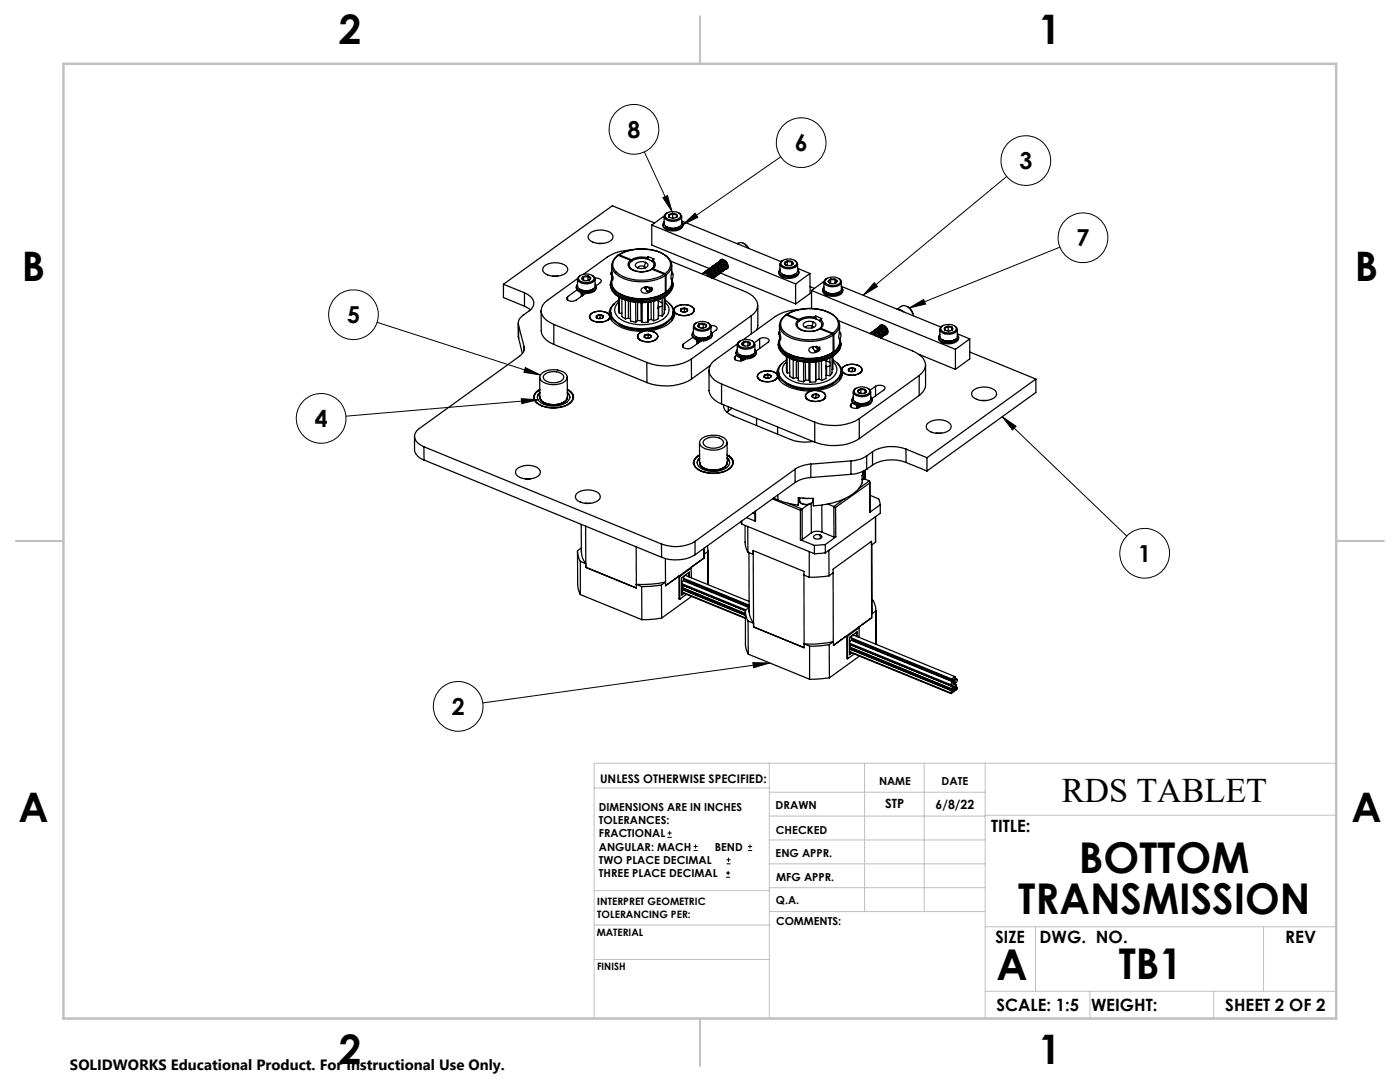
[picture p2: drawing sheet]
<svg xmlns="http://www.w3.org/2000/svg" width="279mm" height="216mm" viewBox="0 0 279 216" stroke-linecap="round" stroke-linejoin="round" font-family="sans-serif">
<g fill="none" stroke="#000" stroke-width=".2">
<path d="M128.6 30.3l5.5 11.9M132.3 39.4l.9-.4 .9 3.2zM155.8 31.3l-19.5 13.5M200.9 35.2l-28.6 23.7M136.3 44.8l2.4-2.3 .6 .9zM174.5 56.4l.6 .8-2.8 1.7zM211.5 49.3l-30 12.2M75.2 64.3l32.6 10.5M104 79.6l3.4 .2-3.3 .7zM104.8 73.3l3 1.5-3.2-.5zM107.4 79.8l-38.4 3.2M181.5 61.5l2.8-1.7 .4 .9z"/>
<path d="M200 83.1l2.8 2-.7 .7zM200 83.1l24.9 23.9M150.2 132.2l3.4 .1-3.2 .9zM153.6 132.3l-57.3 8M133.2 167.1h.9M133.2 166.2h.9M133.6 165.8v.9M138.4 169.7h.8M138.4 168.9h.8M138.8 168.5v.8M144.9 175h.8M144.9 174.2h.8"/>
<path d="M145 172.4h.8M145 171.6h.8M145.3 173.8v.8M145.4 171.1v.9M149.3 169.7h.8M149.3 168.9h.8M149.7 168.5v.8"/>
<circle cx="126.5" cy="25.8" r="5"/>
<circle cx="159.9" cy="28.5" r="5"/>
<circle cx="204.7" cy="32" r="5"/>
<circle cx="216.1" cy="47.5" r="5"/>
<circle cx="70.5" cy="62.8" r="5"/>
<circle cx="64.1" cy="83.5" r="5"/>
<circle cx="228.4" cy="110.4" r="5"/>
<circle cx="91.4" cy="140.9" r="5"/>
</g>
<g fill="none" stroke="#c0c0c0" stroke-width=".2">
<path d="M118.6 157.2h34.9M153.5 152.3v50.9M153.5 158.1h43.1M172.5 152.3v29.6M184.4 152.3v29.6M196.6 152.3v50.9M266.7 152.3h-148.1v50.9M118.6 177.7h35M153.5 167.6h43.1M153.5 162.8h43.1M153.5 172.4h43.1M153.5 177.1h43.1"/>
<path d="M196.6 162.7h70.1M118.6 191.5h34.9M118.6 184.6h35M153.6 181.9h43M196.6 197.8h70.1M196.6 184.9h70.1M206.7 184.9v12.9M217.5 197.8v5.4M242.2 197.8v5.4M252.2 184.9v12.9"/>
</g>
<path d="M139.7 3.2v9.5M3.1 107.9h9.6M266.7 107.9h9.5M139.7 203.2v9.6" fill="none" stroke="#c0c0c0" stroke-width=".25"/>
<path d="M12.7 12.7h254v190.5h-254z" fill="none" stroke="#c0c0c0" stroke-width=".5"/>
<path d="M200 83.1l2.8 2-.7 .7zM174.5 56.4l.6 .8-2.8 1.7zM181.5 61.5l2.8-1.7 .4 .9zM132.3 39.4l.9-.4 .9 3.2zM136.3 44.8l2.4-2.3 .6 .9zM104.8 73.3l3 1.5-3.2-.5zM104 79.6l3.4 .2-3.3 .7zM150.2 132.2l3.4 .1-3.2 .9z" fill="#000"/>
<g fill="none" stroke="#000" stroke-width=".25">
<path d="M100.5 56.7l4.2 1.7M100.5 56.7v2.7l4.2 1.7M104.7 58.4a2.59 2.59 0 0 1 1.8 2.2l-.1 .5a7 7 0 0 1-2.3 2l-.5 .7-.1 1M104.7 58.4v2.7M108.5 53.2a3.8 3.8 0 0 1 4.5-.1 .98 .98 0 0 1 .3 1 .98 .98 0 0 1-.9 .7 3.7 3.7 0 0 1-3.9-.5l-.2-.4zM110.3 55.1h1M113.3 59.2v.7M115 57.2a1.3 1.3 0 0 0 1.5 1.3 2.13 2.13 0 0 0 2.5-1v-.3M115.1 57.9l-1.8 1.3M115.3 56.7a.87 .87 0 0 0-.2 .9 .87 .87 0 0 0 .8 .5 2.85 2.85 0 0 0 3-.5l.1-.3-.2-.6M115.3 55.6l-6 4.3a2.31 2.31 0 0 0-.3 4l1.5 .8M115.5 55.2a2.19 2.19 0 0 1 3 0l.1 .4a1.99 1.99 0 0 1-3.1 .2l-.1-.3z"/>
<path d="M115.7 57.7a2.44 2.44 0 0 0 2.7 0M116 58.5l.4 .3M116 58.8l.2 .3M116 58.5l.4 .4M116 58.5h.1M116 59.1h.1M116.1 58.8l-.1 .3M116.1 58.6l-.1 .2 .2 .2M116.2 55.6l.3 .3M116.5 55.2l-.3 .2v.2M116.5 55.2l-.3 .4M116.5 55.2v.7"/>
<path d="M116.8 58.6l-1.8 1.3a1.41 1.41 0 0 1-1.9-.3l.2-.4M117.3 55.1l.6 .4M117.3 55.1l-.8 .1M117.3 55.1l-.4 .1h-.4M117.3 55.1v.9M117.6 46.7a3.7 3.7 0 0 1 4.4-.1 .98 .98 0 0 1 .3 1 .98 .98 0 0 1-.8 .7 3.7 3.7 0 0 1-4-.5l-.1-.4zM117.9 55.5a1 1 0 0 1-1.6 .3l-.1-.2M117.9 55.5l-.3 .3M118.2 55l.1 .1a.63 .63 0 0 1 .3 1 2.52 2.52 0 0 1-3.2 0l-.1-.4v-.2l.5-.5M118.7 55.7l.1 1.3a1.66 1.66 0 0 1-2.1 1 1.38 1.38 0 0 1-1.4-.9v-1.4M118.7 55.5h.1a.9 .9 0 0 1 1.2 .7l-1 .8M119.3 48.6h1.1"/>
<path d="M122 54.5l.1-.2-.1 .3M122 54.5v.3M122 54.9h.1M122.1 55.1a3.2 3.2 0 0 0 2.4 3.9 10 10 0 0 0 8.3-.6M122.1 53v1.5a1.73 1.73 0 0 1 .1 1.5l-.1-1.1M122.1 54.3l-.1 .6M122.1 55.8l-.3 .9M122.1 54.5v.4l.2 .3M122.8 58.7a9.3 9.3 0 0 0 10.2 .3M123.4 50.9a2.11 2.11 0 0 0 .1 3.8 9.1 9.1 0 0 0 9.1 0M123.4 50.9h-.1a3 3 0 0 0-1.2 2.3 4.1 4.1 0 0 0 3.2 2.7 9.6 9.6 0 0 0 7.5-.9M123.4 50.9l2.4 1"/>
<path d="M123.4 59.9l-.8 .8M123.4 59.2l.1 2.9 .1 .4M123.5 50.8a9.1 9.1 0 0 1 9.1 .1 2.11 2.11 0 0 1 .2 3.7M123.5 50.8l-.1 .1M123.5 50.8l2.5 1M123.6 50.8a9.6 9.6 0 0 1 9.5 .4 2.16 2.16 0 0 1-.2 3.7M123.6 59.3v3.2M124.1 59.6v3.5l.7 .5M124.8 59.9v3.7M125.6 52.9v.1M125.6 53a1.88 1.88 0 0 0 2 1.2h1.2l1.3-.5M125.8 49.9a9.3 9.3 0 0 0-4.6 1.4l-4.8 3.5"/>
<path d="M125.8 51.9a1.15 1.15 0 0 0-.4 1.3 1.15 1.15 0 0 0 1 .8 4.5 4.5 0 0 0 3.7-.3M125.8 51.9l.2 .3M126 51.8l.2 .3M127 52.5a1.66 1.66 0 0 1 2.3 .3 1.35 1.35 0 0 1-2 .6l-.5-.4zM128 57.7a1.44 1.44 0 0 1 2.1 0 1.22 1.22 0 0 1-2.1 .3zM128.6 53.2l.3 .2M128.6 53.2a1.04 1.04 0 0 0-1.4 .2M128.6 53.2v.4M128.8 57.3v.3M128.8 57.3v.1M128.8 57.6h.1M128.8 57.2v.5"/>
<path d="M128.8 52.4l-.2 .8M128.9 57.3l-.1 .4 .4 .4M129 51.4a4.2 4.2 0 0 0-3 .4M129 51.4l-.1 .3M129.1 58v.1M129.1 58.1l.2 .1zM129.1 58.1h.1M129.2 57.3l.4 .6-.1 .2h-.3M129.3 51.2l1.2 .5-.3 .2M129.3 51.2l-.3 .2M129.3 51.2v.5M129.6 57.3a.45 .45 0 0 1 .3 .7 .45 .45 0 0 1-.7 .1"/>
<path d="M129.7 57.4l.1 .2M129.9 57.9l.1-.4v.5l-.3 .2M130 57.6l-.1 .5M130.1 57.3l.1 .3-.2 .4M130.1 44.9l28.7 11.8M130.1 44.9v4l11.5 4.7M130.1 53.7h-.1a1.01 1.01 0 0 0 .5-1.1 1.01 1.01 0 0 0-.9-.8 3.9 3.9 0 0 0-3.7 .4 .93 .93 0 0 0-.3 1 .93 .93 0 0 0 .7 .7M130.1 53.7l2.5 1M130.2 51.9a1 1 0 0 1 .1 1.7M130.2 51.9l-.1 .3M130.3 53.6l-.2 .1M130.3 53.6l2.5 1"/>
<path d="M130.5 53l-.3 .6M130.6 52.9v.1M130.6 44.5l-8.4-3.4-21.7 15.6M131.4 59.8v3.8l-.9 .4M131.4 59.8v.3M132.2 59.5v.9M132.5 43.2v1.4a1.94 1.94 0 0 0 2.5 .9 1.11 1.11 0 0 0 1-.9v-1.4M132.5 43.1l-2.4 1.8M132.6 54.7l.2 .3M132.6 59.3v3.2l-.4 .5M132.6 58.5a9.3 9.3 0 0 1-8.8 .2M132.7 59.9l.8 .6"/>
<path d="M132.7 59.2l.1 2.6h-.2M132.8 54.6l.1 .3M132.8 55v3.4M132.9 58.3l-.1 .1M132.9 54.9v3.4M133 45.2a2.48 2.48 0 0 0 2.6 0M133 42.5a2.46 2.46 0 0 1 2.7 .2l.2 .3a1.72 1.72 0 0 1-2.3 .9 .84 .84 0 0 1-.8-1.1zM133.1 42.5l-.5 .4-.1 .3a1.94 1.94 0 0 0 2.5 .9 .88 .88 0 0 0 .8-1.3l-.3-.3M133.5 42.9l-.1 .2 .2 .2M133.5 42.9l.1 .4M133.6 43.3l.1 .1M133.8 52.1l14.9 6.1a3.1 3.1 0 0 1 2.5 3.1l-.2 .6-1.1 1.1"/>
<path d="M134.1 53l-.2 2 .1 .7M134.1 56.1v.1a2.42 2.42 0 0 1-1.5 2.5 9.4 9.4 0 0 1-9.7-.4 2.21 2.21 0 0 1-.8-2.2M134.2 42.6l.8 .2M134.2 42.6l-.7 .3M134.2 42.6l.5 .2h.3M134.2 42.6v.9M134.3 54.7l-.2-.4a1.05 1.05 0 0 1-.1 1.4M134.3 56.7l-.2-1a2.43 2.43 0 0 1-1.2 2.6M134.3 56.7a2.94 2.94 0 0 1-1.9 2.7 10.1 10.1 0 0 1-9.4-.5 2.64 2.64 0 0 1-1.2-2.2M134.3 56.7a3.3 3.3 0 0 1-2.4 2.7 9.9 9.9 0 0 1-9.2-.9 2.5 2.5 0 0 1-.9-1.8M135 42.8l.1 .2v.3M135 42.8l.1 .5"/>
<path d="M135 42.8v.5M135.1 43.3a1.37 1.37 0 0 1-1.5 0M135.1 43.3l-.2 .1M136 44.2a.66 .66 0 0 1 0 1.1 2.7 2.7 0 0 1-3.7-.4l.2-.7M136 44.1l19.9 8.1M136.3 44.7a1.51 1.51 0 0 1-1.8 1.4 1.68 1.68 0 0 1-2.2-1.3M140.2 54.6h.7l.6 .6M140.2 54.6l.3-.2h.4a1.53 1.53 0 0 1 .9 1M140.4 54.4v.1M140.6 54.3a1.12 1.12 0 0 1 1.5 1.2M140.6 54.3h.1M140.8 54.1v.1a1.12 1.12 0 0 1 1.4 1.3"/>
<path d="M140.9 54.4a.9 .9 0 0 1 1.1 1M141 54a1.06 1.06 0 0 1 1.2 .3 1.06 1.06 0 0 1 .1 1.2M141.1 54l.1-.1a1.06 1.06 0 0 1 1.2 .3 1.06 1.06 0 0 1 .1 1.2l-.2 .1M141.2 53.8h.1M141.3 53.9a.95 .95 0 0 1 1-.2 .95 .95 0 0 1 .6 .9l-.2 .6M141.5 53.7h-.1M141.5 53.7l.1-.1a1.04 1.04 0 0 1 1.2 .3 1.04 1.04 0 0 1 .1 1.2l-.2 .1M141.7 53.6l.1-.2a1.08 1.08 0 0 1 1.2 .2 1.08 1.08 0 0 1 .3 1.1l-.4 .3M141.7 53.5l-.1 .1M141.9 53.4h.1M142.1 53.2a1.07 1.07 0 0 1 1.1 .4 1.07 1.07 0 0 1 .1 1.2l-.2 .1M142.3 55.5h.1"/>
<path d="M142.3 53.1a1.05 1.05 0 0 1 1.1 .3 1.05 1.05 0 0 1 .1 1.2l-.2 .1M142.5 55.4h.1M142.5 53a.95 .95 0 0 1 1.1-.2 .95 .95 0 0 1 .5 .9v.6l-.3 .1M142.5 52.9v.1a1.05 1.05 0 0 1 1.2 .3 1.05 1.05 0 0 1 0 1.2h-.2M142.7 52.7v.1M142.9 55.1h.1M142.9 52.7l.2-.2a1.04 1.04 0 0 1 1.2 .3 1.04 1.04 0 0 1 .1 1.2l-.2 .1M142.9 52.6a1.06 1.06 0 0 1 1.2 .4 1.06 1.06 0 0 1 .1 1.2M143.1 54.9h.1M143.1 52.5h.1M143.4 52.3h-.1a1.07 1.07 0 0 1 1.2 .4 1.07 1.07 0 0 1 .1 1.2h-.2M143.4 54.8h-.1"/>
<path d="M143.5 52.2l.3-.4a1.22 1.22 0 0 1 1.3 .5 1.22 1.22 0 0 1 0 1.4h-.3a1 1 0 0 0-.1-1.3 1 1 0 0 0-1.3 0M143.5 54.6h.1M143.8 52a1.05 1.05 0 0 1 1.1 .4 1.05 1.05 0 0 1 .1 1.2h-.2M143.8 52h.1M143.8 54.5l15 6.1M144 51.9h.1M144 54.3h.1M144.2 51.7l-.2 .2M144.2 51.8l-.4 .3M144.2 54.2h.1M144.4 54h.1M144.6 53.8v.1"/>
<path d="M144.9 53.7h-.1M145 53.6h.1M145.2 53.4l-.2 .1M147.1 48.6a1.36 1.36 0 0 1 2.1 .6l.2 .4M148.7 48.7l.7 .9M155.6 52.7l.1 1.4a1.28 1.28 0 0 0 1.5 .9l1.1-.1 .5-.2M155.7 53.7a.73 .73 0 0 0 .2 1.2 2.95 2.95 0 0 0 3.4-.3l.1-.3-.2-.6M155.9 52.2a2.19 2.19 0 0 1 3 0l.1 .3a1.93 1.93 0 0 1-2.8 .6l-.4-.6zM156.1 54.7a2.35 2.35 0 0 0 2.7 0M156.2 52l-.1 .1a.69 .69 0 0 0-.3 1 2.54 2.54 0 0 0 3.2-.1l.2-.3-.1-.3-.5-.4M156.6 52.5a.97 .97 0 0 0 1.6 .2l.1-.1M156.6 52.5l.2 .3"/>
<path d="M157.1 52.1l.9 .1M157.1 52.1l-.4 .1-.1 .3M157.1 52.1l-.5 .4M157.1 52.1l.5 .1h.4M157.1 52.1v.9M158 52.2l.3 .2v.2M158 52.2v.7l.3-.3M158 52.2l.3 .4M158.8 56.7v3.9M159.2 52.7v1.4l-.4 .6M159.2 53.6l2.4 1M159.4 54.2a1.02 1.02 0 0 1-.8 1.2 2.87 2.87 0 0 1-3-.5l-.2-.7"/>
<path d="M161.6 57.2l.9 .3M161.6 54.6l.1 4-2.9 2M161.6 54.6l-2.8 2.1M162 58l28.7 11.7M162 58v3.5M164.4 56.3v1.3a1.71 1.71 0 0 0 2.2 1 1.21 1.21 0 0 0 1.3-1v-1.3M164.4 56.2l-2.4 1.8M164.9 55.7a2.23 2.23 0 0 1 2.8 .3 .96 .96 0 0 1-1 .9 2.06 2.06 0 0 1-2.1-.7zM164.9 58.3a2.5 2.5 0 0 0 2.6 0M165 55.6a.74 .74 0 0 0-.4 1.1 2.56 2.56 0 0 0 3.3-.1 .73 .73 0 0 0-.5-1M165.3 56.1a1.04 1.04 0 0 0 1.7 0M165.3 56.1l.3 .4"/>
<path d="M165.8 55.7h.9M165.8 55.7l-.4 .2-.1 .2M165.8 55.7l-.5 .4M165.8 55.7v.9M166.7 55.7l.3 .4M166.7 55.7v.8M167 56.1l-.2 .4M167.9 57.3a.73 .73 0 0 1-.1 1.2 2.69 2.69 0 0 1-3.6-.6l.2-.6M167.9 57.1l19.9 8.2M168.2 57.8v.2a1.67 1.67 0 0 1-2 1.1 2 2 0 0 1-2-.9v-.4M103.4 64.5l.1 3M103.5 64.8l1.1 4.4"/>
<path d="M103.5 64.8v2.7M103.5 67.5l.7 3M104.6 69.2a1.77 1.77 0 0 1-.9 1.9l-20 14.4a1.79 1.79 0 0 0-1 1.7 1.79 1.79 0 0 0 1.2 1.6l.7 .3M104.6 69.2v.7M104.7 61.1l1.2 .7M107.4 78a1.82 1.82 0 0 0-.9 1.4M107.5 77.9v.1M107.7 75.3v4M107.7 77.7a1.59 1.59 0 0 0-1.2 1.4 1.59 1.59 0 0 0 1 1.6 6.3 6.3 0 0 0 6.4-.3 1.55 1.55 0 0 0 .5-1.6 1.55 1.55 0 0 0-1.2-1.1M107.7 78.3a1.18 1.18 0 0 0 .2 2.1 4.7 4.7 0 0 0 5.6-.5 1.1 1.1 0 0 0-.3-1.6l.5 1M107.7 79.2a1.43 1.43 0 0 0 1.4 1.3 4.4 4.4 0 0 0 3.6-.4M107.7 79.3a1.79 1.79 0 0 0 2 1.5 4.2 4.2 0 0 0 3-.6"/>
<path d="M107.7 78.4l-.3 .5-.2 .4M107.7 79.3h.1M108 62v4a3.3 3.3 0 0 0 2.5 2.7M108.2 74.5a4.1 4.1 0 0 1 4.7 .1 1.06 1.06 0 0 1-.6 1.8 3.8 3.8 0 0 1-4.5-.8l-.1-.4zM108.5 74.9a2.97 2.97 0 0 1 3.9 0 .84 .84 0 0 1-.5 1.2 2.9 2.9 0 0 1-3.4-.6l-.1-.3zM110.5 64.7l18.6 7.6M110.5 64.7v4M110.5 68.7l18.6 7.6M113.2 75.2v4M113.2 79.2a2.08 2.08 0 0 1-2.1 1.5 3.3 3.3 0 0 1-3.3-1.1l-.1-.3M113.2 77.8a1.58 1.58 0 0 1 1.1 1.5 1.58 1.58 0 0 1-1.2 1.5 5.9 5.9 0 0 1-6.2-.8 1.52 1.52 0 0 1 .8-2.2M113.2 79.1l-.1 .7-.4 .3"/>
<path d="M113.2 79.2a.91 .91 0 0 1-.5 1M113.4 77.9h.1a1.95 1.95 0 0 1 1 1.4M117.7 63.2a.74 .74 0 0 0 .4 .8M117.9 62.7a2.81 2.81 0 0 1 3.7 .2 .88 .88 0 0 1-.7 1.2 2.91 2.91 0 0 1-3.1-.5l-.1-.6zM119 63.4a1.15 1.15 0 0 0 1.3 0M119 63.4l.2 .1M119.1 63l-.1 .1v.3M119.1 63l-.1 .4M119.1 63v.4M119.8 62.8l.5 .2M119.8 62.8l-.7 .2M119.8 63.5l-.4 .1"/>
<path d="M119.8 63.5h.1M119.8 62.8v.7M120.3 63l.1 .3-.1 .1M120.3 63v.4M121.5 62.7a2.92 2.92 0 0 0-3.8 .2 .9 .9 0 0 0 .7 1.2 3.2 3.2 0 0 0 3.1-.4l.2-.3M121.5 62.7l.1 .2M121.7 63.2l-.1 .4-.4 .3M121.7 63.3v.1M121.7 63.4a5.8 5.8 0 0 0 4.5 2.6l2.2 .1M121.8 62.3l-.2 .6M121.9 62.4l-.1 .8 .3 .7M122.5 60.7a2.41 2.41 0 0 0-1 2"/>
<path d="M123.6 62.5h.5M125.4 63.5l-.6 .1M125.4 63.5l.4 .1M125.4 60v3.5M125.8 60.1v4l1.1 .2M126.9 60.3v4M127.2 67.2l.5 .7M127.2 60.4v3.6M127.2 67.1v.1M127.2 64l-.3 .3M127.2 64h.8M127.5 66.6a2.81 2.81 0 0 1 3.7 .3 .91 .91 0 0 1-.8 1.1 2.97 2.97 0 0 1-3-.4l-.1-.4z"/>
<path d="M127.9 60.4l.1 3.6M128 64l.2 .3M128.2 60.4v3.9M128.4 66.1h.2M128.6 67.3a1.17 1.17 0 0 0 1.2 0M128.6 67.3l.2 .1M128.7 66.9l-.1 .4M128.7 66.9v.4M129.1 72.3v4M129.3 64.3h-1.1M129.3 63.9v-3.6v4M129.3 63.9v.4"/>
<path d="M129.4 66.7l.5 .3M129.4 66.7l-.7 .2M129.4 67.4l-.4 .1M129.4 67.4l.1 .1M129.4 66.7v.7M129.6 66a1.61 1.61 0 0 1 1.7 1.2 2.61 2.61 0 0 1-3.9 .3 .84 .84 0 0 1 .5-1.2l.5-.2M129.6 66h-.1M129.9 67l.1 .1-.2 .2M129.9 67l-.1 .3M129.9 60.2l.1 3.5M130 63.7l-.7 .2M130 63.7l.5 .3"/>
<path d="M130.5 60.1v3.9M131.3 67.1l-.2 .4-.3 .4M131.4 60.1h.1M131.4 60.1l.8 .3M131.4 61.2l-.1 .3M131.4 63h.1M131.4 63h.8M131.4 61.2v1.8M132.2 60.4v.7M132.2 61.1l-.8 .1M132.2 61.1v1.9M132.7 60.3a1.95 1.95 0 0 1-.3 3.3 8.4 8.4 0 0 1-9-.3 1.92 1.92 0 0 1 0-3"/>
<path d="M132.8 64.6a9.8 9.8 0 0 1-9.4 .1M133.6 60.5a2.23 2.23 0 0 1-.5 3.7 9.9 9.9 0 0 1-10.1 0 2.21 2.21 0 0 1-.5-3.5M133.7 60.6l.8 1.1M134.3 62.5v1l-.2 .4M134.3 62.2a2.86 2.86 0 0 1-1.9 2.7 9.8 9.8 0 0 1-9.4-.5 2.42 2.42 0 0 1-1.2-2.2M134.3 62.2l.3 .8M134.5 61.7a2.68 2.68 0 0 1 4-.1 .92 .92 0 0 1-.7 1.2 2.98 2.98 0 0 1-3.1-.5M134.5 61.7v.2M134.5 61.9a.72 .72 0 0 0 .5 .8M134.7 62.3a3.5 3.5 0 0 1-3 3.2l-2.1 .5M134.7 62.3h.1M134.8 61.3a2.81 2.81 0 0 1 3.7 .3 .96 .96 0 0 1-.8 1.2 2.83 2.83 0 0 1-3-.5l-.2-.3z"/>
<path d="M135.9 62a1.07 1.07 0 0 0 1.2 .1M135.9 62l.1 .2M136 61.6l-.2 .3 .1 .1M136 61.6l-.1 .4M136 61.6v.5M136.4 68.7v.7M136.6 61.5l.6 .2M136.6 61.5l-.6 .1M136.6 62.2h-.4M136.6 62.2h.2M136.6 61.5v.7M137.2 61.7l-.1 .4"/>
<path d="M138 71.6a10.3 10.3 0 0 1-8.9 .7M138 71.6v4M138 75.6a10.1 10.1 0 0 1-8.9 .7M138.1 62.6h-.1M138.1 66.7a1.06 1.06 0 0 0 1.2 1.2 2.6 2.6 0 0 0 2.8-.7v-.5M138.3 67.3l-1.9 1.4M138.4 66.1a.78 .78 0 0 0-.2 .8 .78 .78 0 0 0 .6 .6 2.9 2.9 0 0 0 3.3-.6v-.3l-.2-.5M138.5 61.9l-.4 .7M138.8 64.5a2.14 2.14 0 0 1 2.9 .4 1.78 1.78 0 0 1-2.7 .7l-.4-.5zM138.9 64.5h-.1a.67 .67 0 0 0-.3 1 2.57 2.57 0 0 0 3.2 0 .71 .71 0 0 0-.4-1M139.1 67.9h.1M139.1 68.1l.2 .3"/>
<path d="M139.1 68.4v.1M139.2 67.8l.1 .3 .3 .2M139.2 68.5v.1M139.2 67.9l.1 .2 .3 .2M139.2 68.2v.3M139.2 67.9l-.1 .3 .3 .2M139.3 65.1a1.27 1.27 0 0 0 1.5 .2M139.3 65.1l.3 .3M139.5 64.7l-.2 .2v.2M139.5 64.7l-.2 .4M139.5 64.7v.6M139.9 68l-1.8 1.4a1.42 1.42 0 0 1-1.9-.3l.2-.4"/>
<path d="M140.3 64.6l.7 .3M140.3 64.6l-.8 .1M140.3 64.6v.8M141 64.9v.2l-.2 .2M141 64.9l-.2 .4M141.5 67.1a2.54 2.54 0 0 1-2.7 .1M141.5 73.9v4a3.3 3.3 0 0 0 2.5 2.7M141.7 73l-3.7 2.6M141.9 65v-.1a.89 .89 0 0 1 1.2 .8l-1 .8M141.9 65.1v1.4a1.15 1.15 0 0 1-1.5 1 1.61 1.61 0 0 1-2-1v-1.3M144 76.6l18.6 7.6M144 76.6v4"/>
<path d="M146.8 71.1l-.2 .4a1.49 1.49 0 0 0 2.1 .1M146.8 71.1v.7M146.9 70.3a1.05 1.05 0 0 0 1.1 1.2 2.6 2.6 0 0 0 2.8-.7l.1-.5M147 70.9l-.2 .2M147.1 69.7a.79 .79 0 0 0 .4 1.3 2.94 2.94 0 0 0 3.3-.5l.1-.3-.3-.5M147.2 68.6l-4.4 3.2a2.31 2.31 0 0 0-.3 3.9l1.5 .9M147.5 68.2a2.18 2.18 0 0 1 2.9 .2l.1 .3a2.06 2.06 0 0 1-2.9 .4l-.2-.3-.1-.3zM147.6 70.7a2.5 2.5 0 0 0 2.6 0M147.9 71.4l.1 .2 .4 .3M147.9 71.7l.1 .3M147.9 71.4l.4 .4M148 71.8l-.1 .2"/>
<path d="M148 68.6l.3 .3M148 71.5l-.1 .2 .2 .3M148.3 71.5l.4 .1M148.4 68.2l-.4 .4M148.4 68.2v.8M149.3 68.2l.5 .3M149.3 68.2h-.9M149.3 68.2v.8M149.8 68.5a1 1 0 0 1-1.8 .1M149.8 68.5l-.3 .4M149.9 63l-11.9 8.6M149.9 63v3.6"/>
<path d="M150.1 68a.72 .72 0 0 1 .5 .6 .72 .72 0 0 1-.3 .7 2.52 2.52 0 0 1-3.1-.4 .79 .79 0 0 1 .5-.8M150.6 68.7l.1 1.4a2.03 2.03 0 0 1-2.9 .7l-.6-.5-.1-1.5M151.2 75.1l.1 .5 .4 .2M151.2 60.9v4l-.2 1M151.4 74.6a2.81 2.81 0 0 1 3.7 .2 .91 .91 0 0 1-.8 1.2 2.67 2.67 0 0 1-3.1-.8zM151.6 67.6a1.46 1.46 0 0 1 1.9 .3l-.2 .4-2.4 1.8M151.6 67.6l-1.1 .8M151.6 67.6v1.9M152.5 75.2a1 1 0 0 0 1.2 .1M152.5 75.2l.2 .2M152.6 74.9l-.2 .2 .1 .1M152.6 74.9l-.1 .3"/>
<path d="M152.6 74.9v.4M153.2 74.7l.6 .2M153.2 74.7l-.6 .2M153.2 75.4l-.3 .1M153.2 75.4l.3 .1M153.2 74.7v.7M153.8 74.9l-.1 .4M155 74.6a2.92 2.92 0 0 0-3.8 .2 .83 .83 0 0 0 .7 1.2 3.2 3.2 0 0 0 3.1-.4l.2-.4M155 74.6v.2M155.1 74.8l.2-.7a2.92 2.92 0 0 0 1.9 2.6 10.1 10.1 0 0 0 9.4-.4 2.71 2.71 0 0 0 1.3-2.2l.2 .8M155.2 75.1l-.2 .4-.3 .3M155.2 75.2a5.8 5.8 0 0 0 4.5 2.7l2.2 .1"/>
<path d="M155.2 75.2h.1M155.4 74.3v.8l.2 .7M155.5 66.5v.2zM155.5 64.9l.1 1.2M155.6 67a2.87 2.87 0 0 0 1.6 3.5 9.7 9.7 0 0 0 9.1-.2M155.6 66.1v.3a1.67 1.67 0 0 1 .1 1.4l-.1-1M155.6 66.1l-.1 .7M155.6 66.1l-.1 .4M155.6 67.7l-.3 1M155.6 66.4l-.1 .4 .3 .4M156 72.6a2.66 2.66 0 0 0-1 2M156.2 70.6a9.3 9.3 0 0 0 10.3 .3"/>
<path d="M156.9 62.8a2.12 2.12 0 0 0 .1 3.8 9.2 9.2 0 0 0 9.1 0M156.9 62.8h-.1a2.37 2.37 0 0 0-1.2 2.3 2.37 2.37 0 0 0 1.6 2 9.7 9.7 0 0 0 9.1-.2M156.9 62.8l2.4 1.1M156.9 71.9l-.9 .7M157 71.1v2.8l.1 .5M157 62.7a9.2 9.2 0 0 1 9.2 .1 2.13 2.13 0 0 1 0 3.7M157 62.7l-.2 .2M157 62.7l2.5 1M157.1 62.7a9.4 9.4 0 0 1 9.5 .4 2.16 2.16 0 0 1-.2 3.7M157.1 71.2v3.2M157.1 74.4h.5M157.6 71.5v3.5l.7 .5"/>
<path d="M158.3 71.8v3.7M158.9 75.4l-.6 .1M158.9 75.4l.4 .1M158.9 71.9v3.5M159.1 64.8v.1a2.4 2.4 0 0 0 2.6 1.2h.6l1-.4a.93 .93 0 0 0 .7-.8 .93 .93 0 0 0-.5-.9 3.4 3.4 0 0 0-4.4 .5 1.12 1.12 0 0 0 .7 1.3M159.3 61.8a8.9 8.9 0 0 0-4.6 1.3l-6.4 4.7M159.3 63.9a1.11 1.11 0 0 0-.4 1.2 1.11 1.11 0 0 0 1 .8 4.5 4.5 0 0 0 3.8-.3M159.3 63.9l.2 .2M159.3 72v4l1.1 .2M159.5 63.7l.1 .3M160.3 64.6a1.7 1.7 0 0 1 2.5 .1 .89 .89 0 0 1-1.1 .8 1.09 1.09 0 0 1-1.4-.9zM160.4 72.2v4"/>
<path d="M160.7 72.2l.1 3.6M160.8 79l.1 .5 .3 .3M160.8 75.8l-.4 .4M160.8 75.8l.6 .1M161 78.5a2.76 2.76 0 0 1 3.7 .2 .9 .9 0 0 1-.8 1.2 3.1 3.1 0 0 1-3-.5l-.1-.3zM161.4 75.9l.2 .4M161.4 72.3v3.6M161.5 69.6a1.53 1.53 0 0 1 2-.1 1.14 1.14 0 0 1-.8 1 1.14 1.14 0 0 1-1.2-.4zM161.6 72.3v4M161.9 78h.1M162.1 65.1l.3 .2M162.1 65.1l-.3-.1a.94 .94 0 0 0-1.1 .3"/>
<path d="M162.1 65.1v.3M162.1 79.2a1 1 0 0 0 1.2 0M162.1 79.2l.2 .1M162.2 78.8l-.2 .2 .1 .2M162.2 78.8l-.1 .4M162.2 78.8v.4M162.3 69.1v.2M162.3 69.1v.4M162.3 64.2l-.2 .9M162.4 69.2a.5 .5 0 0 0 0 .6 .5 .5 0 0 0 .7 .1l-.1-.5-.3-.2M162.5 63.3a4.4 4.4 0 0 0-3 .4M162.5 63.3l-.1 .3"/>
<path d="M162.8 76.2l-1.2 .1M162.8 72.2v4M162.8 63.1l1.2 .5-.3 .2M162.8 63.1l-.3 .2M162.8 63.1v.5M162.8 72.2v3.6M162.8 75.8v.4M162.8 78.6l.6 .2M162.8 78.6l-.6 .2M162.8 79.3l-.3 .1M162.8 79.3l.2 .1M162.8 78.6v.7"/>
<path d="M162.9 69.1a.57 .57 0 0 1 .4 .5 .57 .57 0 0 1-.3 .5l-.4-.2M162.9 77.9h.2M163.1 77.9a1.63 1.63 0 0 1 1.7 1.2 2.23 2.23 0 0 1-2.7 1 1.33 1.33 0 0 1-1.3-1.4l.6-.5 .5-.2M163.2 69.3l.1 .2M163.4 78.8l.1 .3-.2 .1M163.4 78.8l-.1 .4M163.4 70l.1-.6-.1 .6M163.4 69.4v.4M163.4 75.6l-.6 .2M163.4 75.6l.6 .3M163.4 72.1v3.5M163.5 65.6h.2"/>
<path d="M163.5 69.2l.2 .4-.2 .3M163.7 65.6l2.4 1M163.7 63.8a.97 .97 0 0 1 .1 1.7M163.7 63.8l-.1 .3M163.8 65.5l-.2 .1M163.8 65.5l2.4 1M163.9 72l.1 3.9M164 64.9l-.3 .6M164 64.8v.1M164.7 79l-.1 .4-.3 .4M164.9 71.7v3.8l-.9 .4M164.9 72h.1"/>
<path d="M165 72l.6 .4M165 73.2l-.2 .1M165 74.9h-.1M165 74.9l.6 .1M165 71.7v.3M165 73.2v1.7M165.6 72.4v.6M165.6 73l-.6 .2M165.6 71.4v1M165.6 73v2M166.1 71.2v3.2l-.5 .6M166.1 66.6l.2 .3"/>
<path d="M166.1 70.4a9.3 9.3 0 0 1-8.8 .2M166.2 71.8l.8 .6M166.2 66.5l.2 .3M166.2 72.2a1.99 1.99 0 0 1-.3 3.3 8.5 8.5 0 0 1-9.1-.3 1.86 1.86 0 0 1 .2-3M166.2 71.1v2.6h-.1M166.3 66.9v3.4M166.3 76.5a9.6 9.6 0 0 1-9.4 .1M166.4 66.8v3.4M166.4 70.2l-.1 .1M167.1 72.4a2.23 2.23 0 0 1-.5 3.7 9.9 9.9 0 0 1-10.1 0 2.21 2.21 0 0 1-.5-3.5M167.1 72.5l.9 1.1M167.4 64l14.8 6.1a3.8 3.8 0 0 1 2.5 2.5 2.72 2.72 0 0 1-1.3 2.3"/>
<path d="M167.5 65.6l-.1 1.5 .1 .5M167.5 66.1a1.01 1.01 0 0 1 .1 1.5M167.5 66.1l.3 .5M167.6 67.6a2.57 2.57 0 0 1-1.2 2.6M167.6 68v.1a2.58 2.58 0 0 1-1.5 2.6 9.5 9.5 0 0 1-9.7-.5 2.21 2.21 0 0 1-.8-2.2M167.6 67.6l.2 1M167.6 64.8v.8M167.6 67.6h-.1M167.8 74.4v1l-.3 .4M167.8 68.6a2.79 2.79 0 0 1-2 2.7 10.1 10.1 0 0 1-9.3-.5 2.48 2.48 0 0 1-1.2-2.1M167.8 68.6a3.1 3.1 0 0 1-2.3 2.7 9.7 9.7 0 0 1-9.3-.9 2.12 2.12 0 0 1-.9-1.7M168 73.6l.2 .7 .3 .2"/>
<path d="M168 73.6a2.58 2.58 0 0 1 3.3-.7 .87 .87 0 0 1 .7 .9 .87 .87 0 0 1-.7 .8 3.1 3.1 0 0 1-3.2-.3M168.1 74.3a2.94 2.94 0 0 1-2 2.7l-.9 .4-2.1 .5M168.1 74.2v.1M168.2 73.3a2.81 2.81 0 0 1 3.7 .2 .86 .86 0 0 1-.7 1.1 2.6 2.6 0 0 1-3.2-.7zM169.3 73.9a1.22 1.22 0 0 0 1.3 .1M169.3 73.9l.2 .1M169.4 73.6l-.1 .3M169.4 73.6v.4M170 79.7a.87 .87 0 0 0 .7 1.1 2.7 2.7 0 0 0 3.3-.6v-.5M170.1 73.4l.6 .2M170.1 73.4l-.7 .2M170.1 74l-.3 .2"/>
<path d="M170.1 74l.2 .2M170.1 73.4v.6M170.3 78.2v1.4a1.74 1.74 0 0 0 2.3 .9 1.23 1.23 0 0 0 1.2-.9v-1.4M170.3 79.2a.7 .7 0 0 0 0 1.1 2.8 2.8 0 0 0 3.7-.4v-.3l-.2-.4M170.6 77.7a2.18 2.18 0 0 1 2.9 .1l.1 .3a2.05 2.05 0 0 1-3.1 .2zM170.7 73.6v.2l-.1 .2M170.7 73.6l-.1 .4M170.8 77.5a.7 .7 0 0 0-.5 .5 .7 .7 0 0 0 .3 .7 2.45 2.45 0 0 0 3.1-.3 .74 .74 0 0 0-.5-.9M171.2 77.9v.3l.2 .2M171.2 77.9l.2 .5M171.8 77.6l.8 .1M171.8 77.6l-.6 .3"/>
<path d="M171.8 77.6v.9M172 73.8l-.1 .4-.4 .3M172.6 77.7l.2 .2 .1 .3M172.6 77.7l.3 .5M172.6 77.7v.7M172.9 78.2a1.31 1.31 0 0 1-1.5 .2M172.9 78.2l-.3 .2M173.6 66.5a.94 .94 0 0 1 1.3 .6M173.7 66.6v-.1a.98 .98 0 0 1 1.5 .7M173.8 66.4h.1M174.1 66.2l-.1 .1a1.07 1.07 0 0 1 1.5 1M174.2 66.1a1.12 1.12 0 0 1 1.4 1.3"/>
<path d="M174.2 66.1h.1M174.5 65.9h-.1a1.1 1.1 0 0 1 1.2 .4 1.1 1.1 0 0 1 .1 1.2M174.7 65.8a1.09 1.09 0 0 1 1.1 .3 1.09 1.09 0 0 1 .1 1.2h.1M174.7 77.1a1.43 1.43 0 0 1 1.9 .3l-.2 .4-2.4 1.7M174.7 77.1v1.9M174.7 77.1l-1.1 .8M174.9 65.7a1.07 1.07 0 0 1 1.1 .3 1.07 1.07 0 0 1 .1 1.2h.1M174.9 65.6h.1M175.1 65.5a1.1 1.1 0 0 1 1.1 .3 1.1 1.1 0 0 1 .2 1.2M175.3 65.3a1.09 1.09 0 0 1 1.1 .4 1.09 1.09 0 0 1 .2 1.2M175.5 65.2v-.1a.99 .99 0 0 1 1-.2 .99 .99 0 0 1 .6 .9l.1 .7-.6 .3M175.5 65.2a1.07 1.07 0 0 1 1.2 .3 1.07 1.07 0 0 1 .1 1.2"/>
<path d="M175.8 65h-.1a1.1 1.1 0 0 1 1.2 .4 1.1 1.1 0 0 1 .1 1.2v-.1M176 64.8l-.1 .1M176.4 67h.1M179 61.7a1.74 1.74 0 0 1 1.8-.7 2.32 2.32 0 0 1 1.4 2M179.2 61.7l.5 .1 .7 .4M181.3 61.3l.4 .4 .5 .8M183.4 70.7l7.3 3M183.4 74.9l-11.9 8.6M183.4 74.9v4M183.4 78.9l-11.9 8.6M184.7 72.8v4a2.75 2.75 0 0 1-1.3 2.1M187.3 67.3a.99 .99 0 0 0 .9 1.1 2.93 2.93 0 0 0 3-.5l.1-.6"/>
<path d="M187.6 66.7a.73 .73 0 0 0 .2 1.3 2.89 2.89 0 0 0 3.4-.4l.1-.3-.2-.6M188 67.7a2.49 2.49 0 0 0 2.6 0M188 65.1a2.37 2.37 0 0 1 2.7 .1l.2 .3a1.6 1.6 0 0 1-2.3 .9 .82 .82 0 0 1-.8-1zM188.5 65.4l-.1 .2 .2 .3M188.5 65.4l.1 .5M188.6 65.9h.1M189.2 65.1l.8 .2M189.2 65.1l-.7 .3M189.2 65.1v.9M190 65.3l.2 .3-.1 .2M190 65.3l.1 .5M190 65.3v.5"/>
<path d="M190.1 65.8a1.4 1.4 0 0 1-1.5 .1M190.1 65.8l-.2 .1M190.5 65l.1 .1a.67 .67 0 0 1 .1 1.2 2.72 2.72 0 0 1-3-.1 .67 .67 0 0 1 .4-1.1M190.7 69.7v4M191.1 65.7v1.4a1.55 1.55 0 0 1-2 1 1.46 1.46 0 0 1-1.5-1l-.1-1.3M191.1 66.6l2.4 1M193.5 70.2l13.2 5.4M193.5 67.6v4l-2.8 2.1M193.5 67.6l-2.8 2.1M194.1 78a3.8 3.8 0 0 1 4.5-.1 .98 .98 0 0 1 .3 1 .98 .98 0 0 1-.9 .7 3.7 3.7 0 0 1-3.9-.5l-.2-.7zM195.9 79.9h1M206.7 75.6l-21.7 15.7"/>
<path d="M206.7 75.6v2.7l-21.7 15.7M82.7 87.1v2.6a2.43 2.43 0 0 0 1.9 2.1M84.6 89.1l47.4 19.4M84.6 89.1v2.7M84.6 91.8l47.4 19.4M103.1 93.6a3.7 3.7 0 0 1 4.4 0 .98 .98 0 0 1 .3 1 .98 .98 0 0 1-.8 .6 3.8 3.8 0 0 1-4-.5l-.1-.3zM105.9 95.5l-1.1 .1M115 98.5a3.8 3.8 0 0 1 4.5-.1 .98 .98 0 0 1 .3 1 .98 .98 0 0 1-.8 .7 3.7 3.7 0 0 1-4-.5l-.2-.3zM139.3 91a1.82 1.82 0 0 0-.9 1.4M139.4 90.9l-.1 .1M139.6 88.3v4M139.6 90.7a1.59 1.59 0 0 0-1.2 1.4 1.59 1.59 0 0 0 .9 1.6 6.2 6.2 0 0 0 6.5-.3 1.52 1.52 0 0 0 .5-1.5 1.52 1.52 0 0 0-1.2-1.2"/>
<path d="M139.6 91.4a1.18 1.18 0 0 0 .2 2 4.8 4.8 0 0 0 5.6-.4 1.13 1.13 0 0 0-.3-1.6M139.6 91.4l-.4 .5-.1 .5M140.2 87.4a4.2 4.2 0 0 1 4.7 .3 .94 .94 0 0 1-.4 1.5 4 4 0 0 1-4.7-.3 1.01 1.01 0 0 1 .4-1.5zM140.5 87.9a2.92 2.92 0 0 1 3.8 0 .88 .88 0 0 1-.6 1.3 2.8 2.8 0 0 1-3.4-.7zM144 80.6l18.6 7.6M144.4 80.8a2.26 2.26 0 0 0 1.9 2.2l11.5 4.7a8.6 8.6 0 0 0 4.4 .4M145.1 88.3v4M145.1 92.3a2.19 2.19 0 0 1-2.4 1.5 2.99 2.99 0 0 1-3.1-1.3v-.2M145.1 90.8a1.58 1.58 0 0 1 1.1 1.6 1.58 1.58 0 0 1-1.2 1.4 5.9 5.9 0 0 1-6.3-.7 1.52 1.52 0 0 1 .9-2.3M145.1 92.2a1.95 1.95 0 0 1-2.2 1.6 3.4 3.4 0 0 1-3.2-1.1l-.1-.5M145.1 92.3a1.54 1.54 0 0 1-1.5 1.4 3.8 3.8 0 0 1-3.9-.9l-.1-.5M145.1 91.4l.4 .4 .1 .6"/>
<path d="M145.3 90.9l.1 .1a1.95 1.95 0 0 1 1 1.4M145.3 82l-.2 .3M145.3 81.2v.8M146.1 81.5l-.8 .5M151 83.5v1.4M154.2 99.6l5.5 2.2M154.3 99.3l1 .5M155.2 85.2v1.4M155.2 98.8l.1 1M155.3 99.8a14.6 14.6 0 0 0 4 1M158.7 93.6l-20 14.4M158.7 93.6v2.7"/>
<path d="M158.7 96.3l-20 14.4M159.4 99.3v.9M159.5 99.9l-.1 .3M159.5 99.3l.1 .8M159.6 99.3v.8M160.3 99.4h1.1M161.8 92.6a6.5 6.5 0 0 0-3.1 1M161.8 95.3a6.4 6.4 0 0 0-3.1 1M161.8 92.6v2.7M162.3 99.9a1.58 1.58 0 0 1-2.5 .5l-.2-.3M162.3 99.9h.1M162.6 84.2v4"/>
<path d="M168.6 99.5l-2.2 1.6M169.8 92l-8 .6M169.8 92v2.7M169.8 94.7l-8 .6M169.9 80.6l-.2 .4a1.49 1.49 0 0 0 2.1 .1M169.9 80.6v.7M170.1 80.4l-.2 .2M171 81.2l.1 .2M171 80.9l.4 .4M171 81.2h.1M171.1 80.9l.4 .4M171.1 81.3v.2"/>
<path d="M171.1 81l-.1 .1 .2 .3M171.5 83.5a10.1 10.1 0 0 1-8.9 .7M171.5 87.5a10.1 10.1 0 0 1-8.9 .7M171.5 83.5v4M172 95.7h.1M172.3 94.1l-.3 .8a3.5 3.5 0 0 1-1.6 3.5 14.1 14.1 0 0 1-8.1 2.5v-1.5l-3-.1v1.5M172.3 95.5l1.2 .5M172.4 94l-.2 .4M172.4 94.1v1.1l-.4 .5M172.6 93.8v1.8M172.7 93.8v1.8M173 91a6.1 6.1 0 0 1-3.2 1"/>
<path d="M173 93.6a6.5 6.5 0 0 1-3.2 1.1M173 91v2.6M173.4 80.2a2.52 2.52 0 0 1-2.7 0M173.5 96l.1 .4M173.5 96l-2.2 1.5M173.6 96.4l-6.8 4.8M173.6 96.4v5.8M173.6 96.2v6M173.6 98.8l1.8 .8 .3 1.1M174.1 90.1l-1.1 .9M174.1 90.1v2.7M174.1 92.8l-1.1 .8"/>
<path d="M180.8 89.6a7.6 7.6 0 0 0-6.7 .5M180.8 89.6l4.2 1.7M180.8 89.6v2.7M180.8 92.3a7.9 7.9 0 0 0-6.7 .5M180.8 92.3l4.2 1.7M185 91.3v2.7M185.1 84.5a3.5 3.5 0 0 1 4.7 .3 1.09 1.09 0 0 1-.8 1.3 3.8 3.8 0 0 1-4-.5l-.1-.3zM186.8 86.4h1.1M115.3 110v6.8l.1 .8 .4 1M115.8 118.6l12.3 5M115.8 112v6.6M115.8 112l1.1 .5"/>
<path d="M116 104.6v5.6M116 109.8l.2 1.5 .7 1.2M116 109.3l-.7 .6v.8l.5 1.3M116.8 100.4h1M116.8 100.4h.1M116.9 105v8.2M116.9 112.5v.7M116.9 113.2l10.1 4.1v-.7M127 109.1v7.5M127 116.6l1.1 .5M128.1 117.1v6.5M132 116.7l-3.9 .4"/>
<path d="M132 108.5v2.7M132 116.7v6.6M132.8 111.5v4.6M132.8 116.1a21.8 21.8 0 0 1-5.8 .5M132.8 116.1l-.8 .6M132.8 116.1v.8M135.5 115h.1M135.5 115l-2.7 1.9M135.5 115v4.5l.2 .1M135.6 115l.1 4.6M136 116.3l.4-.4 13.1 5.3M136 116.6l12.8 5.2"/>
<path d="M136 117.9l.3-.2 12.5 5.1M136 116.5l12.9 5.2M136.1 118.2h.1M136.1 118.2l12.7 5.2M136.1 118.1l12.7 5.2M136.2 117.3l.1-.4h.2l12.3 5M136.2 117.3v.1l12.6 5.1M136.2 117.3l12.6 5.1M136.3 118.4l-.2 .2M136.4 115.4l.3-.6 12.8 5.2M136.4 115.4l.1 .2 13 5.3M136.4 115.4l13.1 5.4"/>
<path d="M136.5 117.7v.1M136.5 117.7l12.3 5M136.5 117.5v.2M136.8 115.9v.2M136.8 116.9v.1M136.8 115.9l12.7 5.2M136.8 115.7v.2M137 118.6l-1.3 1M137.1 117.1h.1M137.4 114.3v.8M137.6 115.1v-.9l-1.6 1.1 .1 3.4 .4-.3M137.9 113.3l-2.3 1.7"/>
<path d="M137.9 113.3l.1 2M138 119l-6 4.3M138.7 108a7.7 7.7 0 0 1-6.7 .5M138.7 110.7a7.8 7.8 0 0 1-6.7 .5M138.7 108v2.7M140.5 109.4v2M140.5 111.4l-7.7 5.5M140.5 111.4l-2.7 1.9h.1M140.5 109.4v.7M141.1 108.9l.2 1.1-.8 .6v-.9M141.3 109.9v6.7M141.3 116.6v.1"/>
<path d="M141.3 116.5v.1M147.8 104.1l.2 .5M148 104.6l14.5 5.9M148 104v.6M148.7 104.8v3.5l.2 1.1 .4 .8M149 103.3l1.8 .7M149.2 105.1l.1 5.1M149.3 110.2l1 .4v-.7l10.1 4.1v.8M149.5 110.3v11.8M150.2 102.4l.5 .1M150.3 109.9l.1 15.2M150.7 102.1v1.8l.1 .1"/>
<path d="M150.8 102v2M157.2 100.4l2.9 1.2M159.4 100.2l-.1 .6M159.7 101.8v5.9M159.7 107.7l2.8 1.1M159.9 100.4v.1a2.14 2.14 0 0 0 2-.1M160.1 107.7h-.4M160.1 101.6l-.4 .2M160.1 101.6v6.1M160.4 114.8l1.1 .4M160.4 114.8l.1 13.7M161.4 100.6l-1.3 1"/>
<path d="M161.5 110.1v5.1M161.9 100.4v5.9M161.9 106.3l-1.8 1.4M162 100.4h-.1M162.3 100l-.1 .1M162.5 106.9a1.13 1.13 0 0 1 1.5 .2 1.02 1.02 0 0 1-1.7 .1zM162.5 108.8v1.7M163.7 106.8v.7M164 100.8v5.4M164 106.2a2.36 2.36 0 0 0-2.1 .1M164 106.2l2.4 1M164.7 108.7l-2.2 .1"/>
<path d="M164.7 110.3l-2.2 .2M164.7 108.7v1.6M165.2 100.6l1.2 .5M165.4 109.8l.1 5.1M165.5 114.9l-4 .3M166.3 114.3l-.8 .6M166.3 114.3v13.8M166.4 101.1l.4 .1M166.4 101.1v6.1M166.8 101.2v5.9M166.8 107.1l-.4 .1M166.8 107.1l-2.1 1.6"/>
<path d="M173.9 108.1l.1 15.2M174 108.7v13.3M174 119.7a2.93 2.93 0 0 1 .8 2.2l-.8 .6M174.7 103.1v5.1l-.8 .6v-.8l-7.6 5.6v.7M175.7 100.7l-2.1 1.5M175.7 100.7v1.7l-11 7.9M132 123.3l-3.9 .3M148.8 121.9v6.8l.2 1.1 .3 .7M149.3 123.9v6.6M149.3 123.9l1.1 .5M149.3 130.5l12.3 5M149.5 121.7l.1 1.1 .8 1.6"/>
<path d="M149.5 121.2l-.7 .6a4 4 0 0 0 .5 2.1M150.4 125.1l10.1 4.2v-.8M150.4 125.1l10.1 4.1M150.4 124.4v.7M160.5 128.5l1.1 .4M161.6 128.9v6.6M165.5 128.6l-3.9 .3M165.5 128.6v6.7M165.5 135.3l-3.9 .2M166.3 128a22.1 22.1 0 0 1-5.8 .5M166.3 128l-.8 .6M169 126.9h.2"/>
<path d="M169 126.9l-2.7 1.9v-.8M169 126.9v4.5h.2M169.2 126.9v4.5M169.5 128.2l.3-.4h.1l20.3 8.3M169.5 128.4l20.4 8.4M169.5 129.8l.3-.2 20.2 8.3M169.5 130.1h.1M169.5 130.1l20.3 8.3M169.5 128.3l20.3 8.3M169.5 130l20.2 8.3M169.7 129.2l.3-.4 20.6 8.4M169.7 129.2l.1 .1 20.2 8.3"/>
<path d="M169.7 129.2l20.2 8.2M169.9 130.2l-.4 .3M169.9 127.3l.1-.4 .3-.2 20.3 8.3M169.9 127.3l.1 .2 20.3 8.3M169.9 127.3l20.2 8.3M170 129.6l20.3 8.3M170 129.6v.1M170 129.4v.2M170.3 127.8v.2M170.3 127.8l20.2 8.3M170.3 128.8v.1M170.3 127.6v.2"/>
<path d="M170.5 130.5l-1.3 .9M170.6 129h.1M170.9 126.2v.8M171.1 127v-.9l-1.6 1.1v3.4l.5-.3M171.4 125.3l-2.2 1.6M171.4 125.3v1.9M171.5 130.9l-6 4.4M174 123.3l-7.7 5.5M174 123.3l-2.7 1.9 .1 .1M174 122.5v.8M174 121.6v.9M174.8 128.6h.1"/>
<path d="M174.8 121.8v6.8M189.9 137.9h.1a.28 .28 0 0 1 .1 .3 .28 .28 0 0 1-.3 .2zM190 136.1h.1a.4 .4 0 0 1 .1 .4 .4 .4 0 0 1-.4 .3zM190 136.8l.5 .2M190.1 138h.2M190.1 137.1h.1a.28 .28 0 0 1 .1 .3 .28 .28 0 0 1-.3 .1zM190.2 136.1l.4 .2M190.3 136.4l.5 .2M190.3 137.4l.2 .1M190.3 137.4l.4 .1M190.3 135.1l.1-.1a.36 .36 0 0 1 .3 .4 .36 .36 0 0 1-.3 .3h-.2l-.1-.1zM190.4 137.5h.1a.28 .28 0 0 1 0 .3 .28 .28 0 0 1-.2 .2z"/>
<path d="M190.6 137.6l.2 .1M190.6 135.4l.4 .1M190.7 135.6l.2-.1a.4 .4 0 0 1 .1 .5 .4 .4 0 0 1-.4 .2zM190.7 136.7v-.1a.28 .28 0 0 1 .1 .4 .28 .28 0 0 1-.3 .1zM190.8 137.1l.2 .1M190.9 137.2a.22 .22 0 0 1 .2 .3 .22 .22 0 0 1-.4 .1z"/>
</g>
<g font-size="8.5">
<text x="215.3" y="174.2">BOTTOM</text>
<text x="203.2" y="182.3">TRANSMISSION</text>
<text x="198.9" y="195.5">A</text>
<text x="223.3" y="195.4">TB1</text>
</g>
<g font-size="8.1">
<text x="67.6" y="8.9">2</text>
<text x="207.3" y="8.9">1</text>
<text x="4.4" y="56.1">B</text>
<text x="270.4" y="56.1">B</text>
<text x="3.7" y="164.1">A</text>
<text x="269.7" y="164.1">A</text>
<text x="67.6" y="212.4">2</text>
<text x="207.3" y="212.4">1</text>
</g>
<text font-size="6.9" x="211.9" y="160.1">RDS TABLET</text>
<g font-size="4.7">
<text x="125.2" y="27.4">8</text>
<text x="158.6" y="30.1">6</text>
<text x="203.4" y="33.7">3</text>
<text x="214.9" y="49.1">7</text>
<text x="69.3" y="64.4">5</text>
<text x="62.8" y="85.1">4</text>
<text x="227.2" y="112">1</text>
<text x="90.2" y="142.6">2</text>
</g>
<g font-size="3.4">
<text x="197.8" y="166">TITLE:</text>
<text x="198.7" y="188.1">SIZE</text>
<text x="207.5" y="188.1">DWG. NO.</text>
<text x="256.5" y="188.2">REV</text>
<text x="198.8" y="201.7">SCALE: 1:5</text>
<text x="217.7" y="201.8">WEIGHT:</text>
<text x="244.5" y="201.7">SHEET 2 OF 2</text>
</g>
<text font-size="3" x="14" y="213.5">SOLIDWORKS Educational Product. For Instructional Use Only.</text>
<g font-size="2.5">
<text x="176.7" y="161.3">STP</text>
<text x="186.7" y="161.4">6/8/22</text>
</g>
<text font-size="2.4" x="119.8" y="156.2">UNLESS OTHERWISE SPECIFIED:</text>
<g font-size="2.2">
<text x="119.5" y="161.8">DIMENSIONS ARE IN INCHES</text>
<text x="154.8" y="161.4">DRAWN</text>
<text x="175.4" y="156.6">NAME</text>
<text x="187.9" y="156.7">DATE</text>
<text x="119.5" y="164.4">TOLERANCES:</text>
<text x="119.5" y="167.1">FRACTIONAL</text>
<text x="154.9" y="166.3">CHECKED</text>
<text x="119.5" y="169.7">ANGULAR: MACH</text>
<text x="119.5" y="172.4">TWO PLACE DECIMAL</text>
<text x="142.6" y="169.7">BEND</text>
<text x="154.8" y="171">ENG APPR.</text>
<text x="119.5" y="175">THREE PLACE DECIMAL</text>
<text x="154.9" y="175.7">MFG APPR.</text>
<text x="154.9" y="180.4">Q.A.</text>
<text x="154.9" y="184.6">COMMENTS:</text>
</g>
<g font-size="2">
<text x="119.2" y="180.6">INTERPRET GEOMETRIC</text>
<text x="119.2" y="183.1">TOLERANCING PER:</text>
<text x="119.1" y="186.7">MATERIAL</text>
<text x="119.1" y="193.5">FINISH</text>
</g>
</svg>
